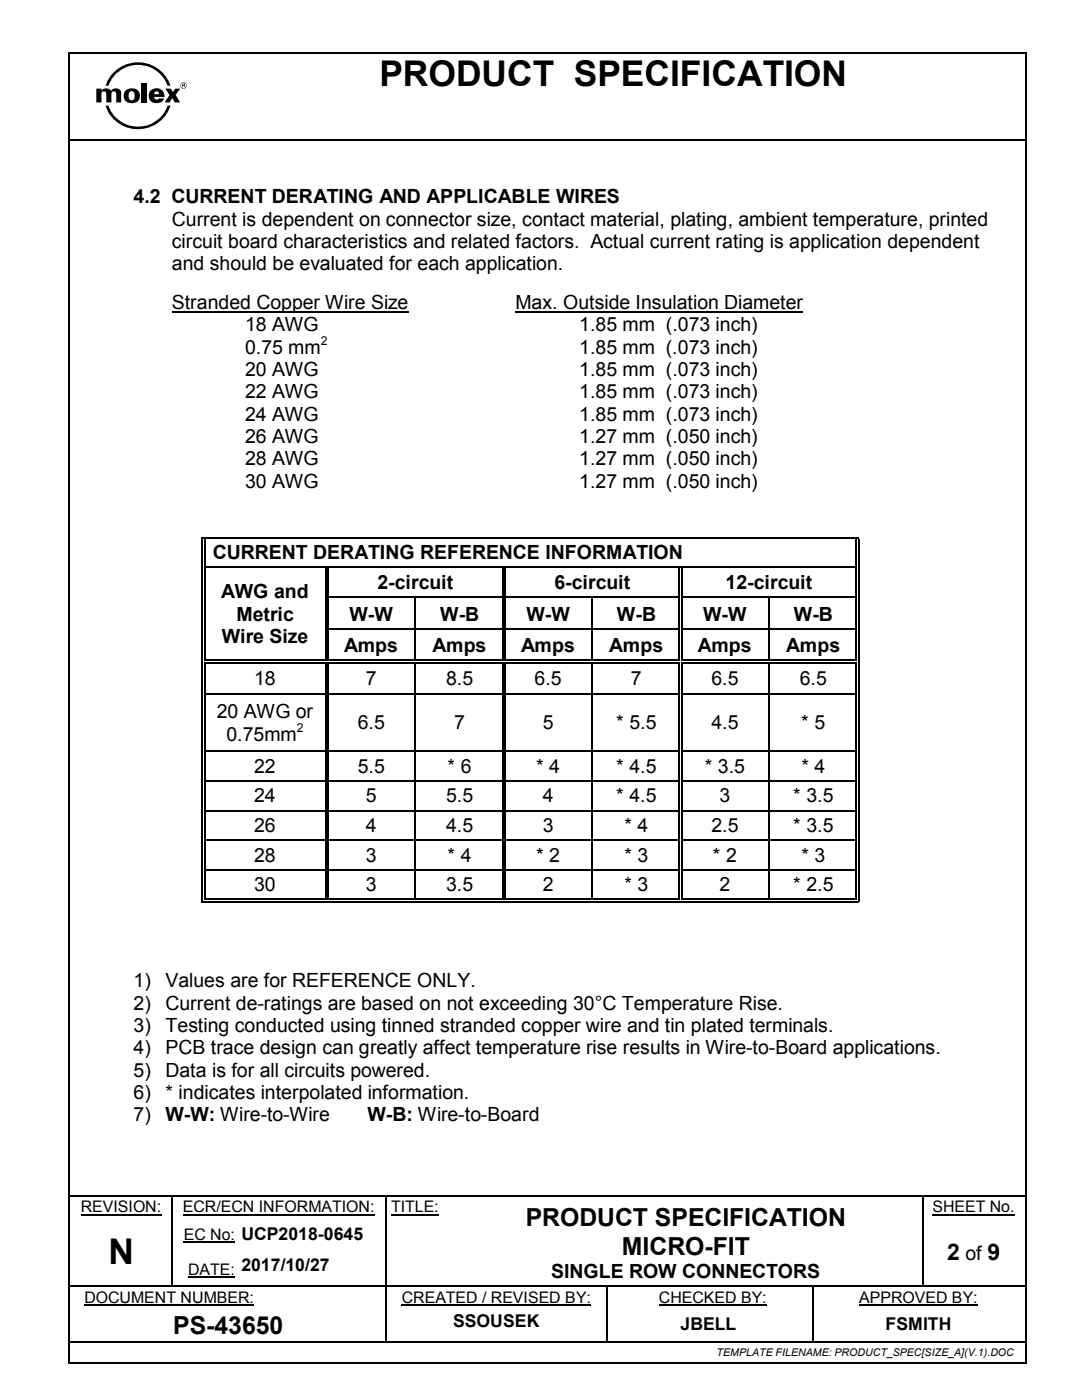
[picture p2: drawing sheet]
<svg xmlns="http://www.w3.org/2000/svg" width="216mm" height="279mm" viewBox="0 0 216 279" stroke-linecap="round" stroke-linejoin="round" font-family="sans-serif">
<g fill="#000">
<path d="M13.6 10.3h.4v.4h-.4zM204.5 10.3h.3v.4h-.3zM14 27.7h.3v.4h-.3zM204.3 27.7h.3v.4h-.3zM40.2 113.1h.2v.3h-.2zM40.2 119h.2v.8h-.2zM40.7 113.1h.2v.3h-.2zM40.7 119h.2v.8h-.2zM64.9 113.1h.3v.3h-.3zM64.9 119h.2v.8h-.2zM65.4 119h.2v.8h-.2zM82.7 119.3h.4v.5h-.4z"/>
<path d="M82.7 119h.4v.3h-.4zM100.2 113.1h.3v.3h-.3zM100.2 119h.2v.8h-.2zM100.7 119h.2v.8h-.2zM118 119.3h.3v.5h-.3zM118 119h.3v.3h-.3zM135.4 113.1h.4v.3h-.4zM135.4 119h.3v.8h-.3zM135.9 119h.3v.8h-.3zM153.3 119.3h.3v.5h-.3zM153.3 119h.3v.3h-.3zM170.7 107.1h.7v.4h-.7z"/>
<path d="M170.7 113.1h.2v.3h-.2zM170.7 119h.2v.8h-.2zM171.2 113.1h.2v.3h-.2zM171.2 119h.2v.8h-.2zM40.2 125.3h.2v.8h-.2zM40.2 132.4l.2 .1zM40.2 131.7h.2v.7h-.2zM40.2 138.3h.2v.3h-.2zM40.7 125.3h.2v.8h-.2zM40.7 132.4l.2 .1zM40.7 131.7h.2v.2h-.2zM40.7 132.2h.2v.2h-.2z"/>
<path d="M40.7 138.3h.2v.3h-.2zM64.9 125.3h.2v.8h-.2zM64.9 132.4l.2 .1zM64.9 131.7h.2v.2h-.2zM64.9 132.2h.2v.2h-.2zM64.9 138.3h.2v.3h-.2zM65.4 125.3h.2v.8h-.2zM65.4 132.4l.2 .1zM65.4 131.7h.2v.2h-.2zM65.4 132.2h.2v.2h-.2zM65.4 138.3h.2v.3h-.2zM82.7 125.3h.4v.8h-.4z"/>
<path d="M82.7 132.4l.4 .1zM82.7 131.7h.8v.2h-.8zM82.7 132.2h.8v.2h-.8zM82.7 138.3h.4v.3h-.4zM100.2 125.3h.2v.8h-.2zM100.2 132.4l.2 .1zM100.2 131.7h.2v.2h-.2zM100.2 132.2h.2v.2h-.2zM100.2 138.3h.2v.3h-.2zM100.7 125.3h.2v.8h-.2zM100.7 132.4l.2 .1zM100.7 131.7h.2v.2h-.2z"/>
<path d="M100.7 132.2h.2v.2h-.2zM100.7 138.3h.2v.3h-.2zM118 125.3h.3v.8h-.3zM118 132.4l.3 .1zM118 131.7h.7v.2h-.7zM118 132.2h.7v.2h-.7zM118 138.3h.3v.3h-.3zM135.4 125.3h.3v.8h-.3zM135.4 132.4l.3 .1zM135.4 131.7h.3v.2h-.3zM135.4 132.2h.3v.2h-.3zM135.4 138.3h.3v.3h-.3z"/>
<path d="M135.9 125.3h.3v.8h-.3zM135.9 132.4l.3 .1zM135.9 131.7h.3v.2h-.3zM135.9 132.2h.3v.2h-.3zM135.9 138.3h.3v.3h-.3zM153.3 125.3h.3v.8h-.3zM153.3 132.4l.3 .1zM153.3 131.7h.8v.2h-.8zM153.3 132.2h.8v.2h-.8zM153.3 138.3h.3v.3h-.3zM170.7 125.3h.2v.8h-.2zM170.7 132.4l.2 .1z"/>
<path d="M170.7 131.7h.2v.2h-.2zM170.7 132.2h.2v.2h-.2zM170.7 138.3h.2v.3h-.2zM171.2 125.3h.2v.8h-.2zM171.2 132.4l.2 .1zM171.2 131.7h.2v.7h-.2zM171.2 138.3h.2v.3h-.2zM40.2 149.7h.2v.4h-.2zM40.2 155.7h.2v.3h-.2zM40.7 149.7h.2v.4h-.2zM40.7 155.7h.2v.3h-.2zM64.9 149.7h.2v.4h-.2z"/>
<path d="M64.9 155.7h.2v.3h-.2zM65.4 149.7h.2v.4h-.2zM65.4 155.7h.2v.3h-.2zM82.7 149.7h.4v.4h-.4zM82.7 155.7h.4v.3h-.4zM100.2 149.7h.2v.4h-.2zM100.2 155.7h.2v.3h-.2zM100.7 149.7h.2v.4h-.2zM100.7 155.7h.2v.3h-.2zM118 149.7h.3v.4h-.3zM118 155.7h.3v.3h-.3zM135.4 149.7h.3v.4h-.3z"/>
<path d="M135.4 155.7h.3v.3h-.3zM135.9 149.7h.3v.4h-.3zM135.9 155.7h.3v.3h-.3zM153.3 149.7h.3v.4h-.3zM153.3 155.7h.3v.3h-.3zM170.7 149.7h.2v.4h-.2zM170.7 155.7h.2v.3h-.2zM171.2 149.7h.2v.4h-.2zM171.2 155.7h.2v.3h-.2zM40.2 161.6h.2v.3h-.2zM40.2 167.5h.2v.3h-.2zM40.2 173.4h.2v.3h-.2z"/>
<path d="M40.7 161.6h.2v.3h-.2zM40.7 167.5h.2v.3h-.2zM40.7 173.4h.2v.3h-.2zM40.7 179.3h.2v.3h-.2zM64.9 161.6h.2v.3h-.2zM64.9 167.5h.2v.3h-.2zM64.9 173.4h.2v.3h-.2zM64.9 179.3h.2v.3h-.2zM65.4 161.6h.2v.3h-.2zM65.4 167.5h.2v.3h-.2zM65.4 173.4h.2v.3h-.2zM65.4 179.3h.2v.3h-.2z"/>
<path d="M82.7 161.6h.4v.3h-.4zM82.7 167.5h.4v.3h-.4zM82.7 173.4h.4v.3h-.4zM82.7 179.3h.8v.3h-.8zM100.2 161.6h.2v.3h-.2zM100.2 167.5h.2v.3h-.2zM100.2 173.4h.2v.3h-.2zM100.2 179.3h.2v.3h-.2zM100.7 161.6h.2v.3h-.2zM100.7 167.5h.2v.3h-.2zM100.7 173.4h.2v.3h-.2zM100.7 179.3h.2v.3h-.2z"/>
<path d="M118 161.6h.3v.3h-.3zM118 167.5h.3v.3h-.3zM118 173.4h.3v.3h-.3zM118 179.3h.7v.3h-.7zM135.4 161.6h.3v.3h-.3zM135.4 167.5h.3v.3h-.3zM135.4 173.4h.3v.3h-.3zM135.4 179.3h.3v.3h-.3zM135.9 161.6h.3v.3h-.3zM135.9 167.5h.3v.3h-.3zM135.9 173.4h.3v.3h-.3zM135.9 179.3h.3v.3h-.3z"/>
<path d="M153.3 161.6h.3v.3h-.3zM153.3 167.5h.3v.3h-.3zM153.3 173.4h.3v.3h-.3zM153.3 179.3h.8v.3h-.8zM170.7 161.6h.2v.3h-.2zM170.7 167.5h.2v.3h-.2zM170.7 173.4h.2v.3h-.2zM170.7 179.3h.2v.3h-.2zM171.2 161.6h.2v.3h-.2zM171.2 167.5h.2v.3h-.2zM171.2 173.4h.2v.3h-.2zM40.2 179.3h.2v.8h-.2z"/>
<path d="M40.2 179.8h.7v.3h-.7zM64.9 179.8h.7v.3h-.7zM82.7 179.8h.8v.3h-.8zM100.2 179.8h.7v.3h-.7zM118 179.8h.7v.3h-.7zM135.4 179.8h.8v.3h-.8zM153.3 179.8h.8v.3h-.8zM170.7 179.8h.7v.3h-.7zM171.2 179.3h.2v.8h-.2zM34.1 238.8h.3v.2h-.3zM34.1 238.4h.4v.4h-.4zM77 238.8h.2v.2h-.2z"/>
<path d="M77 238.4h.3v.4h-.3zM89.6 238.4h.4v.4h-.4zM184 238.8h.2v.2h-.2zM184 238.4h.3v.4h-.3zM204.3 238.4h.3v.4h-.3zM34.1 242.7h.3v.9h-.3zM34.1 249.6h.3v.9h-.3zM34.1 256.5h.3v.3h-.3zM46.9 256.5h.3v.3h-.3zM77 242.7h.2v.9h-.2zM77 249.6h.2v.9h-.2zM77 256.5h.2v.5h-.2z"/>
<path d="M89.6 256.5h.3v.3h-.3zM120.9 256.8h.3v.2h-.3zM120.9 256.5h.3v.3h-.3zM162 256.8h.3v.2h-.3zM162 256.5h.3v.3h-.3zM184 242.7h.2v.9h-.2zM184 249.6h.2v.9h-.2zM184 256.5h.2v.3h-.2zM13.6 271.8h.4v.3h-.4zM76.9 260.9h.4v.7h-.4zM76.9 267.7h.4v.4h-.4zM120.9 260.9h.3v.7h-.3z"/>
<path d="M120.9 267.7h.3v.4h-.3zM162 260.9h.3v.7h-.3zM162 267.7h.3v.4h-.3zM204.3 267.7h.3v.4h-.3zM204.5 271.8h.3v.3h-.3z"/>
</g>
<g fill="none" stroke="#000" stroke-width=".34">
<path d="M13.8 10.7v261.1M14 10.5h190.5M204.6 10.7v261.1M14.3 27.9h190.2M40.2 107.3h130.5M40.9 113.2h24M65.2 113.2h35M65.6 119.1h17.1M82.9 119.8v5.5M83.1 119.1h17.1M100.5 113.2h34.9M100.9 119.1h17.1"/>
<path d="M118.2 119.8v5.5M118.3 119.1h17.1M135.8 113.2h34.9M136.2 119.1h17.1M153.5 119.8v5.5M153.6 119.1h17.1M40.9 138.5h24M65.6 125.5h17.1M65.6 138.5h17.1M82.9 126.1v5.6M82.9 132.5v5.8M82.9 138.6v11.1"/>
<path d="M83.1 125.5h17.1M83.1 138.5h17.1M100.9 125.5h17.1M100.9 138.5h17.1M118.2 126.1v5.6M118.2 132.5v5.8M118.2 138.6v11.1M118.3 125.5h17.1M118.3 138.5h17.1M136.2 125.5h17.1M136.2 138.5h17.1M153.5 126.1v5.6"/>
<path d="M153.5 132.5v5.8M153.5 138.6v11.1M153.6 125.5h17.1M153.6 138.5h17.1M40.9 149.9h24M40.9 155.8h24M65.6 149.9h17.1M65.6 155.8h17.1M82.9 150.1v5.6M82.9 156v5.6M83.1 149.9h17.1M83.1 155.8h17.1"/>
<path d="M100.9 149.9h17.1M100.9 155.8h17.1M118.2 150.1v5.6M118.2 156v5.6M118.3 149.9h17.1M118.3 155.8h17.1M136.2 149.9h17.1M136.2 155.8h17.1M153.5 150.1v5.6M153.5 156v5.6M153.6 149.9h17.1M153.6 155.8h17.1"/>
<path d="M40.9 161.8h24M40.9 167.6h24M40.9 173.6h24M65.6 161.8h17.1M65.6 167.6h17.1M65.6 173.6h17.1M82.9 161.9v5.6M82.9 167.8v5.6M82.9 173.7v5.6M83.1 161.8h17.1M83.1 167.6h17.1M83.1 173.6h17.1"/>
<path d="M100.9 161.8h17.1M100.9 167.6h17.1M100.9 173.6h17.1M118.2 161.9v5.6M118.2 167.8v5.6M118.2 173.7v5.6M118.3 161.8h17.1M118.3 167.6h17.1M118.3 173.6h17.1M136.2 161.8h17.1M136.2 167.6h17.1M136.2 173.6h17.1"/>
<path d="M153.5 161.9v5.6M153.5 167.8v5.6M153.5 173.7v5.6M153.6 161.8h17.1M153.6 167.6h17.1M153.6 173.6h17.1M14 238.6h20.1M34.5 238.6h42.5M77.3 238.6h12.3M90 238.6h94M184.3 238.6h20M14 267.9h62.9"/>
<path d="M14 271.9h190.5M77.1 261.6v6.1M77.3 267.9h43.6M121.1 261.6v6.1M121.2 267.9h40.8M162.3 267.9h42"/>
</g>
<path d="M16.1 242.4h16.1M36.5 242.4h38.3M36.7 248h10.2M37.5 254.9h9.4M78.1 242.4h9.5M186.1 242.4h16.4M16.8 260.5h33.9M80.2 260.5h37.7M131.5 260.5h21.5M171.4 260.5h23.7" fill="none" stroke="#000" stroke-width=".21"/>
<g fill="none" stroke="#000" stroke-width=".25">
<path d="M40.3 107.5v5.6M40.3 113.4v5.6M40.3 119.8v5.5M40.8 107.5v5.6M40.8 113.4v5.6M40.8 119.8v5.5M65 113.4v5.6M65 119.8v5.5M65.5 113.4v5.6M65.5 119.8v5.5M100.3 113.4v5.6M100.3 119.8v5.5"/>
<path d="M100.8 113.4v5.6M100.8 119.8v5.5M135.6 113.4v5.6M135.6 119.8v5.5M136.1 113.4v5.6M136.1 119.8v5.5M170.8 107.5v5.6M170.8 113.4v5.6M170.8 119.8v5.5M171.3 107.5v5.6M171.3 113.4v5.6M171.3 119.8v5.5"/>
<path d="M40.3 126.1v5.6M40.3 132.5v5.8M40.3 138.6v11.1M40.8 126.1v5.6M40.8 132.5v5.8M40.8 138.6v11.1M40.9 131.8h24M40.9 132.3h24M65 126.1v5.6M65 132.5v5.8M65 138.6v11.1M65.5 126.1v5.6"/>
<path d="M65.5 132.5v5.8M65.5 138.6v11.1M65.6 131.8h17.1M65.6 132.3h17.1M83.5 131.8h16.7M83.5 132.3h16.7M100.3 126.1v5.6M100.3 132.5v5.8M100.3 138.6v11.1M100.8 126.1v5.6M100.8 132.5v5.8M100.8 138.6v11.1"/>
<path d="M100.9 131.8h17.1M100.9 132.3h17.1M118.7 131.8h16.7M118.7 132.3h16.7M135.6 126.1v5.6M135.6 132.5v5.8M135.6 138.6v11.1M136.1 126.1v5.6M136.1 132.5v5.8M136.1 138.6v11.1M136.2 131.8h17.1M136.2 132.3h17.1"/>
<path d="M154.1 131.8h16.6M154.1 132.3h16.6M170.8 126.1v5.6M170.8 132.5v5.8M170.8 138.6v11.1M171.3 126.1v5.6M171.3 132.5v5.8M171.3 138.6v11.1M40.3 150.1v5.6M40.3 156v5.6M40.8 150.1v5.6M40.8 156v5.6"/>
<path d="M65 150.1v5.6M65 156v5.6M65.5 150.1v5.6M65.5 156v5.6M100.3 150.1v5.6M100.3 156v5.6M100.8 150.1v5.6M100.8 156v5.6M135.6 150.1v5.6M135.6 156v5.6M136.1 150.1v5.6M136.1 156v5.6"/>
<path d="M170.8 150.1v5.6M170.8 156v5.6M171.3 150.1v5.6M171.3 156v5.6M40.3 161.9v5.6M40.3 167.8v5.6M40.3 173.7v5.6M40.8 161.9v5.6M40.8 167.8v5.6M40.8 173.7v5.6M40.9 180h24M40.9 179.5h24"/>
<path d="M65 161.9v5.6M65 167.8v5.6M65 173.7v5.6M65.5 161.9v5.6M65.5 167.8v5.6M65.5 173.7v5.6M65.6 180h17.1M65.6 179.5h17.1M83.5 180h16.7M83.5 179.5h16.7M100.3 161.9v5.6M100.3 167.8v5.6"/>
<path d="M100.3 173.7v5.6M100.8 161.9v5.6M100.8 167.8v5.6M100.8 173.7v5.6M100.9 180h17.1M100.9 179.5h17.1M118.7 180h16.7M118.7 179.5h16.7M135.6 161.9v5.6M135.6 167.8v5.6M135.6 173.7v5.6M136.1 161.9v5.6"/>
<path d="M136.1 167.8v5.6M136.1 173.7v5.6M136.2 180h17.1M136.2 179.5h17.1M154.1 180h16.6M154.1 179.5h16.6M170.8 161.9v5.6M170.8 167.8v5.6M170.8 173.7v5.6M171.3 161.9v5.6M171.3 167.8v5.6M171.3 173.7v5.6"/>
<path d="M34.2 239v3.7M77.1 239v3.7M184.1 239v3.7M14 256.7h20.1M34.2 243.6v6M34.2 250.5v6M34.4 256.7h12.5M47.2 256.7h29.8M77.1 243.6v6M77.1 250.5v6M77.1 257v3.9M77.2 256.7h12.4"/>
<path d="M89.9 256.7h31M121.1 257v3.9M121.2 256.7h40.8M162.1 257v3.9M162.3 256.7h21.7M184.1 243.6v6M184.1 250.5v6M184.2 256.7h20.3M162.1 261.6v6.1"/>
</g>
<g fill="#000">
<path d="M25.8 18.5l.2-.3a.62 .62 0 0 1 .9 .7 .76 .76 0 0 1-.1 .8 .76 .76 0 0 1-.8 .3 1.19 1.19 0 0 1-.2-1.5zM25 18.1a1.56 1.56 0 0 0 0 2 1.56 1.56 0 0 0 1.9 .4 1.51 1.51 0 0 0 .9-2 1.51 1.51 0 0 0-2-.8z" fill-rule="evenodd"/>
<path d="M22.7 14.4a6.8 6.8 0 0 1 11.3 2.7h-.6a6.3 6.3 0 0 0-5.9-4.2 6.3 6.3 0 0 0-5.9 4.2h-.5l.6-1.4z" fill-rule="evenodd"/>
<path d="M30 18.1a1.49 1.49 0 0 0 .9 2.5 1.82 1.82 0 0 0 1.7-.6l.1-.4h-1a.5 .5 0 0 1-.6 .3 .5 .5 0 0 1-.3-.6h2.1a1.63 1.63 0 0 0-1-1.6 1.63 1.63 0 0 0-1.9 .4zM30.9 18.4l.6-.2 .2 .6h-.9z" fill-rule="evenodd"/>
<path d="M33 17.7h1.1l.4 .7 .5-.7h.9l-.8 1.3 .8 1.4h-1l-.5-.8-.6 .8h-.9l.9-1.4z" fill-rule="evenodd"/>
<path d="M36 17.1a.63 .63 0 0 1 1.2 0 .63 .63 0 0 1-1.2 0zM36.1 17.1a.55 .55 0 0 0 1.1 0 .55 .55 0 0 0-1.1 0z" fill-rule="evenodd"/>
<path d="M36.5 16.8l.2 .1v.1h-.2zM36.4 16.8v.6h.1v-.3h.2v.3h.2l-.1-.3 .1-.3z" fill-rule="evenodd"/>
<path d="M19.2 17.7h1v.4a1.26 1.26 0 0 1 1.9 0l.7-.4h.7l.5 .3 .2 .3v2.1h-1v-1.8l-.3-.4-.5 .1-.2 .3v1.8h-1v-1.7l-.3-.5h-.4l-.3 .3v1.9h-1z" fill-rule="evenodd"/>
<path d="M28.2 16.5h1.1v3.9h-1.1z" fill-rule="evenodd"/>
<path d="M21.1 21.1h.5a6.3 6.3 0 0 0 5.9 4.2 6.3 6.3 0 0 0 5.9-4.2h.6a6.8 6.8 0 0 1-6.5 4.7 6.8 6.8 0 0 1-6.4-4.7z" fill-rule="evenodd"/>
</g>
<path d="M34.3 62.3h47.2M102.9 62.3h57.3" fill="none" stroke="#000" stroke-width=".3"/>
<g font-size="7.1">
<text x="75.7" y="17.2">PRODUCT SPECIFICATION</text>
<text x="21.6" y="252.3">N</text>
</g>
<g font-size="5">
<text x="104.9" y="244.7">PRODUCT SPECIFICATION</text>
<text x="124.1" y="250.4">MICRO-FIT</text>
<text x="34.5" y="266.2">PS-43650</text>
</g>
<g font-size="4.6">
<text x="189" y="251.4">2</text>
<text x="197" y="251.4">9</text>
</g>
<g font-size="3.9">
<text x="26.7" y="40.5">4.2 CURRENT DERATING AND APPLICABLE WIRES</text>
<text x="34.3" y="45">Current is dependent on connector size, contact material, plating, ambient temperature, printed</text>
<text x="34.3" y="49.5">circuit board characteristics and related factors. Actual current rating is application dependent</text>
<text x="34.3" y="54">and should be evaluated for each application.</text>
<text x="34.3" y="61.7">Stranded Copper Wire Size</text>
<text x="102.9" y="61.7">Max. Outside Insulation Diameter</text>
<text x="48.9" y="66.1">18 AWG</text>
<text x="48.9" y="70.6">0.75 mm</text>
<text x="115.6" y="70.6">1.85 mm (.073 inch)</text>
<text x="115.6" y="66.1">1.85 mm (.073 inch)</text>
<text x="48.9" y="75.1">20 AWG</text>
<text x="115.6" y="75.1">1.85 mm (.073 inch)</text>
<text x="48.9" y="79.5">22 AWG</text>
<text x="48.9" y="84">24 AWG</text>
<text x="115.6" y="79.5">1.85 mm (.073 inch)</text>
<text x="115.6" y="84">1.85 mm (.073 inch)</text>
<text x="48.9" y="88.4">26 AWG</text>
<text x="115.6" y="88.4">1.27 mm (.050 inch)</text>
<text x="48.9" y="92.9">28 AWG</text>
<text x="115.6" y="92.9">1.27 mm (.050 inch)</text>
<text x="48.9" y="97.4">30 AWG</text>
<text x="115.6" y="97.4">1.27 mm (.050 inch)</text>
<text x="42.5" y="111.6">CURRENT DERATING REFERENCE INFORMATION</text>
<text x="44.2" y="119.4">AWG and</text>
<text x="75.3" y="117.5">2-circuit</text>
<text x="110.6" y="117.5">6-circuit</text>
<text x="144.8" y="117.5">12-circuit</text>
<text x="47.2" y="123.9">Metric</text>
<text x="69.7" y="123.9">W-W</text>
<text x="87.8" y="123.9">W-B</text>
<text x="105" y="123.9">W-W</text>
<text x="123.1" y="123.9">W-B</text>
<text x="140.3" y="123.9">W-W</text>
<text x="158.4" y="123.9">W-B</text>
<text x="44.2" y="128.3">Wire Size</text>
<text x="68.7" y="130.2">Amps</text>
<text x="86.3" y="130.2">Amps</text>
<text x="104" y="130.2">Amps</text>
<text x="121.6" y="130.2">Amps</text>
<text x="139.2" y="130.2">Amps</text>
<text x="156.9" y="130.2">Amps</text>
<text x="50.7" y="136.7">18</text>
<text x="73" y="136.7">7</text>
<text x="89" y="136.7">8.5</text>
<text x="106.7" y="136.7">6.5</text>
<text x="125.9" y="136.7">7</text>
<text x="141.9" y="136.7">6.5</text>
<text x="159.6" y="136.7">6.5</text>
<text x="43.3" y="143.3">20 AWG or</text>
<text x="45.2" y="147.8">0.75mm</text>
<text x="71.4" y="145.5">6.5</text>
<text x="90.6" y="145.5">7</text>
<text x="108.3" y="145.5">5</text>
<text x="123" y="145.5">* 5.5</text>
<text x="141.9" y="145.5">4.5</text>
<text x="159.9" y="145.5">* 5</text>
<text x="50.7" y="154.3">22</text>
<text x="71.4" y="154.3">5.5</text>
<text x="89.3" y="154.3">* 6</text>
<text x="107" y="154.3">* 4</text>
<text x="123" y="154.3">* 4.5</text>
<text x="140.6" y="154.3">* 3.5</text>
<text x="159.9" y="154.3">* 4</text>
<text x="50.7" y="160.1">24</text>
<text x="73" y="160.1">5</text>
<text x="89" y="160.1">5.5</text>
<text x="108.3" y="160.1">4</text>
<text x="123" y="160.1">* 4.5</text>
<text x="143.6" y="160.1">3</text>
<text x="158.3" y="160.1">* 3.5</text>
<text x="50.7" y="166.1">26</text>
<text x="73" y="166.1">4</text>
<text x="89" y="166.1">4.5</text>
<text x="108.3" y="166.1">3</text>
<text x="124.6" y="166.1">* 4</text>
<text x="141.9" y="166.1">2.5</text>
<text x="158.3" y="166.1">* 3.5</text>
<text x="50.7" y="172">28</text>
<text x="73" y="172">3</text>
<text x="89.3" y="172">* 4</text>
<text x="107" y="172">* 2</text>
<text x="124.6" y="172">* 3</text>
<text x="142.2" y="172">* 2</text>
<text x="159.9" y="172">* 3</text>
<text x="50.7" y="177.9">30</text>
<text x="73" y="177.9">3</text>
<text x="89" y="177.9">3.5</text>
<text x="108.3" y="177.9">2</text>
<text x="124.6" y="177.9">* 3</text>
<text x="143.6" y="177.9">2</text>
<text x="158.3" y="177.9">* 2.5</text>
<text x="26.7" y="197.1">1)</text>
<text x="33" y="197.1">Values are for REFERENCE ONLY.</text>
<text x="26.7" y="201.5">2)</text>
<text x="33" y="201.5">Current de-ratings are based on not exceeding 30°C Temperature Rise.</text>
<text x="26.7" y="206">3)</text>
<text x="33" y="206">Testing conducted using tinned stranded copper wire and tin plated terminals.</text>
<text x="26.7" y="210.4">4)</text>
<text x="26.7" y="214.9">5)</text>
<text x="33" y="210.4">PCB trace design can greatly affect temperature rise results in Wire-to-Board applications.</text>
<text x="33" y="214.9">Data is for all circuits powered.</text>
<text x="26.7" y="219.4">6)</text>
<text x="33" y="219.4">* indicates interpolated information.</text>
<text x="26.7" y="223.8">7)</text>
<text x="33" y="223.8">W-W: Wire-to-Wire</text>
<text x="73.3" y="223.8">W-B: Wire-to-Board</text>
<text x="192.7" y="251.4">of</text>
<text x="110" y="255.1">SINGLE ROW CONNECTORS</text>
</g>
<g font-size="3.5">
<text x="90.4" y="264.8">SSOUSEK</text>
<text x="135.8" y="265.5">JBELL</text>
<text x="176.7" y="265.5">FSMITH</text>
</g>
<g font-size="3.2">
<text x="16.1" y="242">REVISION:</text>
<text x="36.5" y="242">ECR/ECN INFORMATION:</text>
<text x="78.1" y="242">TITLE:</text>
<text x="186.1" y="242">SHEET No.</text>
<text x="36.7" y="247.5">EC No: UCP2018-0645</text>
<text x="37.5" y="254.4">DATE: 2017/10/27</text>
<text x="16.8" y="260">DOCUMENT NUMBER:</text>
<text x="80.2" y="260">CREATED / REVISED BY:</text>
<text x="131.5" y="260">CHECKED BY:</text>
<text x="171.4" y="260">APPROVED BY:</text>
</g>
<g font-size="2.5">
<text x="64.1" y="68.8">2</text>
<text x="59.2" y="146">2</text>
</g>
<text font-size="2.1" x="143" y="270.6">TEMPLATE FILENAME: PRODUCT_SPEC[SIZE_A](V.1).DOC</text>
</svg>
